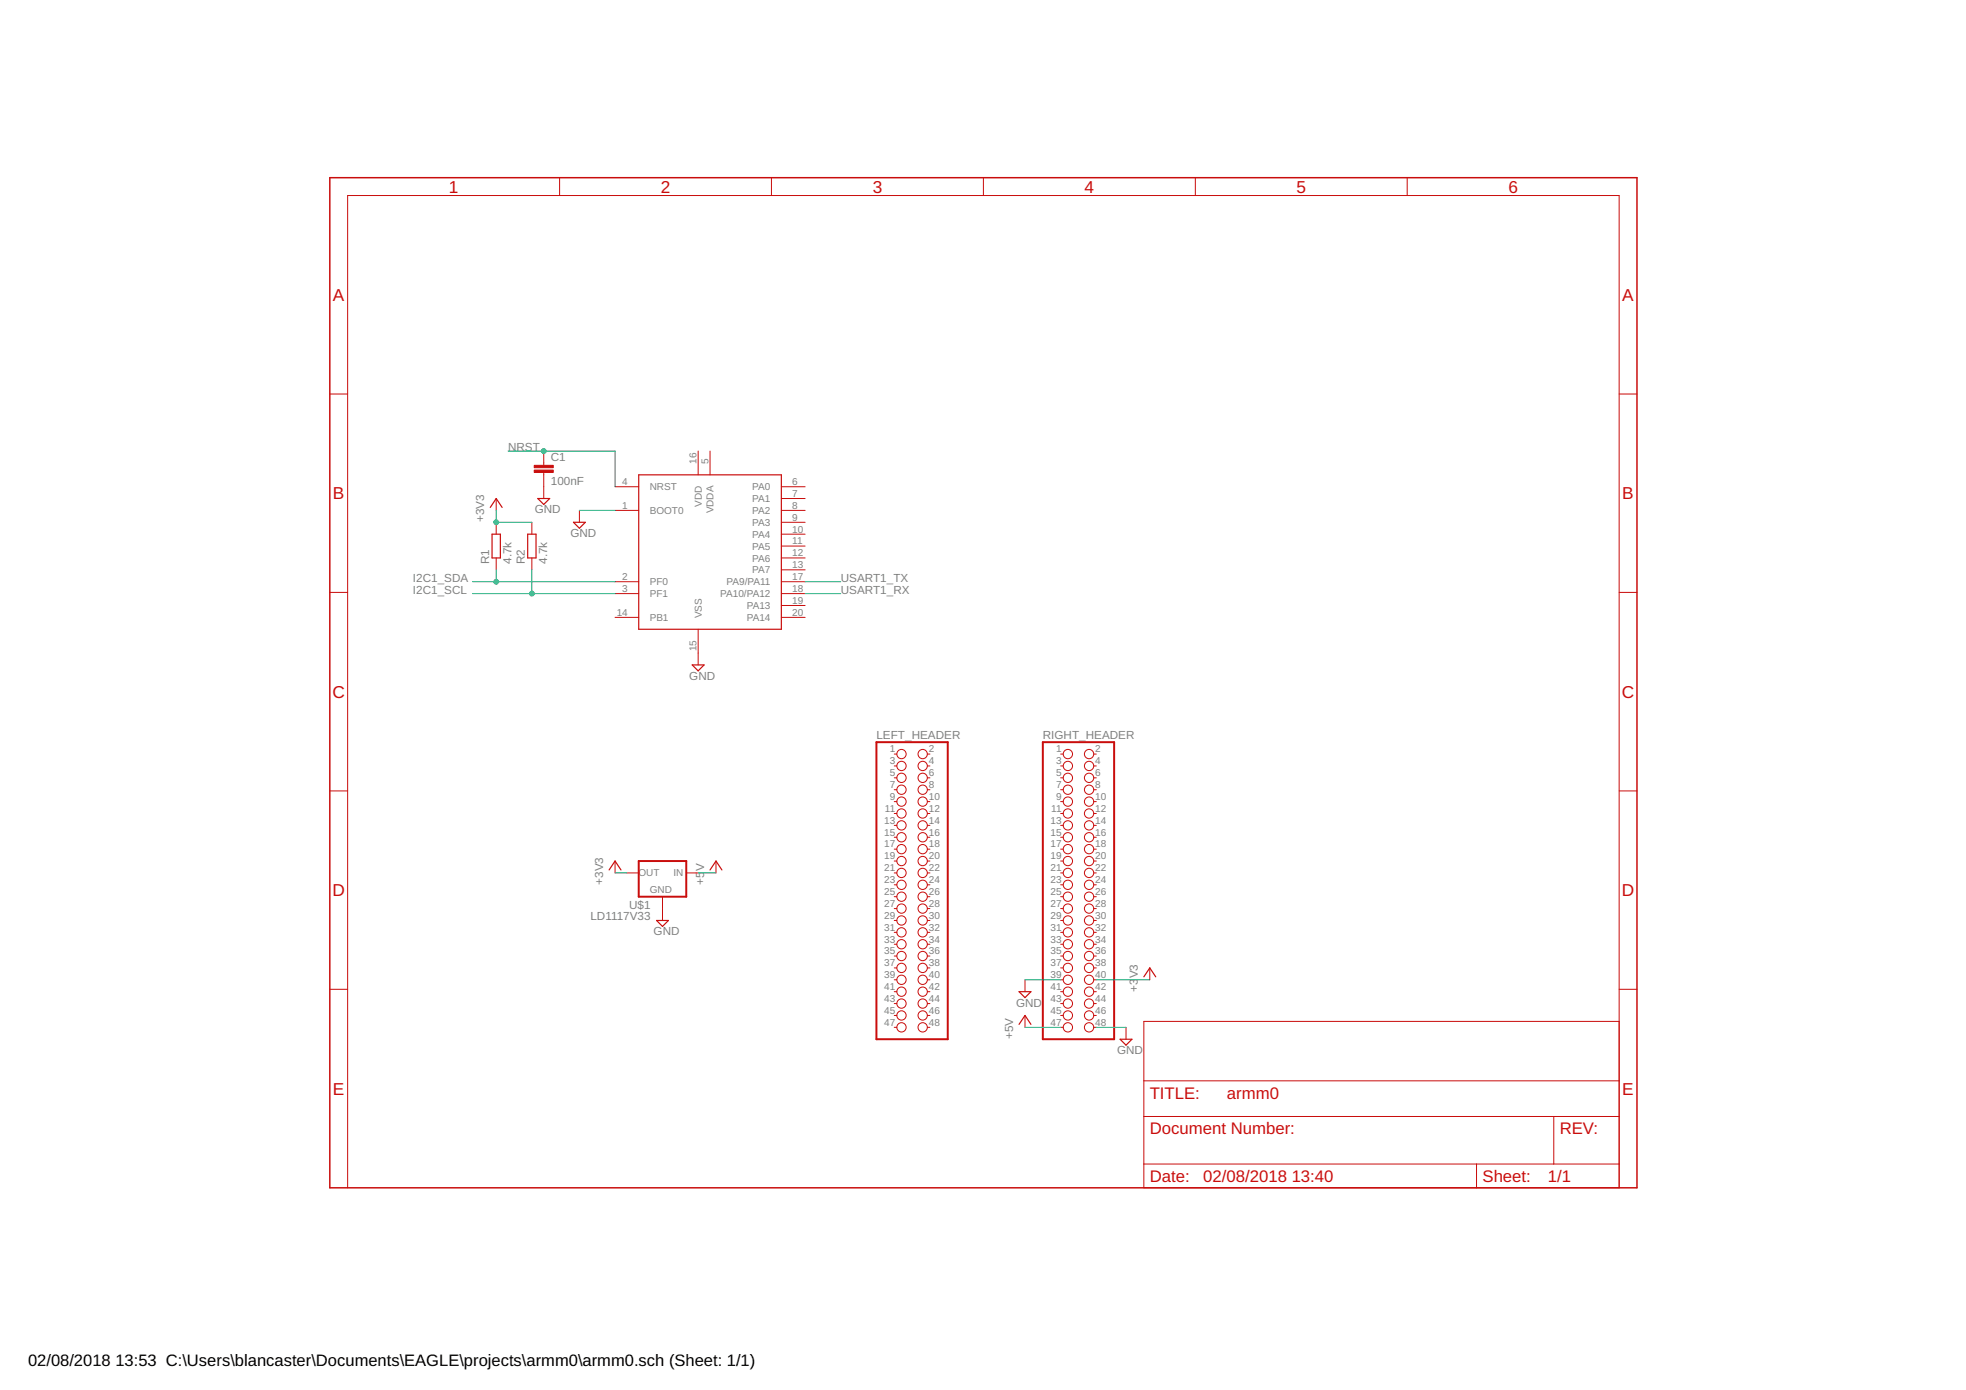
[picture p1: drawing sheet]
<svg xmlns="http://www.w3.org/2000/svg" width="420mm" height="297mm" viewBox="0 0 420 297" stroke-linecap="round" stroke-linejoin="round" font-family="sans-serif">
<path d="M187.3 158.6h15.2v63.5h-15.2zM222.9 158.6h15.2v63.5h-15.2zM136.5 184h10.2v7.6h-10.2z" fill="none" stroke="#c90d0c" stroke-width=".42"/>
<g fill="none" stroke="#c90d0c" stroke-width=".21">
<path d="M119.6 38v3.8M164.9 38v3.8M210.2 38v3.8M255.5 38v3.8M300.7 38v3.8M70.5 84.2h3.8M116.2 96.4v3M149.2 96.4v5.1M151.7 96.4v5.1M346 84.2h3.8M106 106.5v2.6M106 111.6v2.6"/>
<path d="M106 119.2v2.6M113.7 111.6v2.6M113.7 119.2v2.6M116.2 101v5.5M123.8 109.1v2.5M131.4 104h5.1M131.4 109.1h5.1M167 104h5.1M167 106.5h5.1M167 109.1h5.1M167 111.6h5.1M167 114.2h5.1"/>
<path d="M167 116.7h5.1M167 119.2h5.1M70.5 126.6h3.8M131.4 124.3h5.1M131.4 126.9h5.1M131.4 131.9h5.1M149.2 134.5v7.6M167 121.8h5.1M167 124.3h5.1M167 126.9h5.1M167 129.4h5.1M167 131.9h5.1"/>
<path d="M346 126.6h3.8M70.5 169h3.8M191.1 161.1h.6M191.1 163.7h.6M191.1 166.2h.6M191.1 168.8h.6M191.1 171.3h.6M191.1 173.8h.6M191.1 176.4h.6M191.1 178.9h.6M198.2 161.1h.5M198.2 163.7h.5"/>
<path d="M198.2 166.2h.5M198.2 168.8h.5M198.2 171.3h.5M198.2 173.8h.5M198.2 176.4h.5M198.2 178.9h.5M226.7 161.1h.5M226.7 163.7h.5M226.7 166.2h.5M226.7 168.8h.5M226.7 171.3h.5M226.7 173.8h.5"/>
<path d="M226.7 176.4h.5M226.7 178.9h.5M233.7 161.1h.6M233.7 163.7h.6M233.7 166.2h.6M233.7 168.8h.6M233.7 171.3h.6M233.7 173.8h.6M233.7 176.4h.6M233.7 178.9h.6M346 169h3.8M131.4 184v2.5"/>
<path d="M134 186.5h2.5M141.6 191.6v5.1M146.7 186.5h2.5M153 184v2.5M191.1 186.5h.6M191.1 181.5h.6M191.1 184h.6M191.1 189.1h.6M191.1 191.6h.6M191.1 194.2h.6M191.1 196.7h.6M191.1 199.2h.6"/>
<path d="M198.2 186.5h.5M198.2 181.5h.5M198.2 184h.5M198.2 189.1h.5M198.2 191.6h.5M198.2 194.2h.5M198.2 196.7h.5M198.2 199.2h.5M226.7 186.5h.5M226.7 181.5h.5M226.7 184h.5M226.7 189.1h.5"/>
<path d="M226.7 191.6h.5M226.7 194.2h.5M226.7 196.7h.5M226.7 199.2h.5M233.7 186.5h.6M233.7 181.5h.6M233.7 184h.6M233.7 189.1h.6M233.7 191.6h.6M233.7 194.2h.6M233.7 196.7h.6M233.7 199.2h.6"/>
<path d="M70.5 211.4h3.8M191.1 201.8h.6M191.1 204.3h.6M191.1 206.8h.6M191.1 209.4h.6M191.1 211.9h.6M191.1 214.5h.6M191.1 217h.6M191.1 219.5h.6M198.2 201.8h.5M198.2 204.3h.5M198.2 206.8h.5"/>
<path d="M198.2 209.4h.5M198.2 211.9h.5M198.2 214.5h.5M198.2 217h.5M198.2 219.5h.5M219.1 209.4v2.5M219.1 217v2.5M226.7 201.8h.5M226.7 204.3h.5M226.7 206.8h.5M226.7 209.4h.5M226.7 211.9h.5"/>
<path d="M226.7 214.5h.5M226.7 217h.5M226.7 219.5h.5M233.7 201.8h.6M233.7 204.3h.6M233.7 206.8h.6M233.7 209.4h.6M233.7 211.9h.6M233.7 214.5h.6M233.7 217h.6M233.7 219.5h.6M240.6 219.5v2.6"/>
<path d="M245.7 206.8v2.6M346 218.3h-101.5v35.5h101.5v-212h-271.7v212M346 211.4h3.8M244.5 238.6h101.5M244.5 231h101.5M332.1 238.6v10.2M244.5 248.8h101.5M315.6 248.8v5"/>
<circle cx="192.7" cy="163.7" r=".99"/>
<circle cx="192.7" cy="161.1" r=".99"/>
<circle cx="192.7" cy="168.8" r=".99"/>
<circle cx="192.7" cy="171.3" r=".99"/>
<circle cx="192.7" cy="166.2" r=".99"/>
<circle cx="192.7" cy="173.8" r=".99"/>
<circle cx="192.7" cy="176.4" r=".99"/>
<circle cx="192.7" cy="178.9" r=".99"/>
<circle cx="197.2" cy="168.8" r=".99"/>
<circle cx="197.2" cy="166.2" r=".99"/>
<circle cx="197.2" cy="161.1" r=".99"/>
<circle cx="197.2" cy="163.7" r=".99"/>
<circle cx="197.2" cy="171.3" r=".99"/>
<circle cx="197.2" cy="173.8" r=".99"/>
<circle cx="197.2" cy="178.9" r=".99"/>
<circle cx="197.2" cy="176.4" r=".99"/>
<circle cx="228.2" cy="171.3" r=".99"/>
<circle cx="228.2" cy="161.1" r=".99"/>
<circle cx="228.2" cy="163.7" r=".99"/>
<circle cx="228.2" cy="166.2" r=".99"/>
<circle cx="228.2" cy="168.8" r=".99"/>
<circle cx="228.2" cy="173.8" r=".99"/>
<circle cx="228.2" cy="178.9" r=".99"/>
<circle cx="228.2" cy="176.4" r=".99"/>
<circle cx="232.7" cy="161.1" r=".99"/>
<circle cx="232.7" cy="166.2" r=".99"/>
<circle cx="232.7" cy="168.8" r=".99"/>
<circle cx="232.7" cy="171.3" r=".99"/>
<circle cx="232.7" cy="163.7" r=".99"/>
<circle cx="232.7" cy="173.8" r=".99"/>
<circle cx="232.7" cy="178.9" r=".99"/>
<circle cx="232.7" cy="176.4" r=".99"/>
<circle cx="192.7" cy="181.5" r=".99"/>
<circle cx="192.7" cy="184" r=".99"/>
<circle cx="192.7" cy="189.1" r=".99"/>
<circle cx="192.7" cy="194.2" r=".99"/>
<circle cx="192.7" cy="186.5" r=".99"/>
<circle cx="192.7" cy="196.7" r=".99"/>
<circle cx="192.7" cy="191.6" r=".99"/>
<circle cx="192.7" cy="199.2" r=".99"/>
<circle cx="197.2" cy="181.5" r=".99"/>
<circle cx="197.2" cy="194.2" r=".99"/>
<circle cx="197.2" cy="186.5" r=".99"/>
<circle cx="197.2" cy="189.1" r=".99"/>
<circle cx="197.2" cy="196.7" r=".99"/>
<circle cx="197.2" cy="199.2" r=".99"/>
<circle cx="197.2" cy="184" r=".99"/>
<circle cx="197.2" cy="191.6" r=".99"/>
<circle cx="228.2" cy="186.5" r=".99"/>
<circle cx="228.2" cy="181.5" r=".99"/>
<circle cx="228.2" cy="189.1" r=".99"/>
<circle cx="228.2" cy="191.6" r=".99"/>
<circle cx="228.2" cy="194.2" r=".99"/>
<circle cx="228.2" cy="199.2" r=".99"/>
<circle cx="228.2" cy="184" r=".99"/>
<circle cx="228.2" cy="196.7" r=".99"/>
<circle cx="232.7" cy="191.6" r=".99"/>
<circle cx="232.7" cy="189.1" r=".99"/>
<circle cx="232.7" cy="181.5" r=".99"/>
<circle cx="232.7" cy="184" r=".99"/>
<circle cx="232.7" cy="194.2" r=".99"/>
<circle cx="232.7" cy="196.7" r=".99"/>
<circle cx="232.7" cy="199.2" r=".99"/>
<circle cx="232.7" cy="186.5" r=".99"/>
<circle cx="192.7" cy="211.9" r=".99"/>
<circle cx="192.7" cy="214.5" r=".99"/>
<circle cx="192.7" cy="209.4" r=".99"/>
<circle cx="192.7" cy="217" r=".99"/>
<circle cx="192.7" cy="201.8" r=".99"/>
<circle cx="192.7" cy="204.3" r=".99"/>
<circle cx="192.7" cy="206.8" r=".99"/>
<circle cx="192.7" cy="219.5" r=".99"/>
<circle cx="197.2" cy="209.4" r=".99"/>
<circle cx="197.2" cy="217" r=".99"/>
<circle cx="197.2" cy="201.8" r=".99"/>
<circle cx="197.2" cy="204.3" r=".99"/>
<circle cx="197.2" cy="206.8" r=".99"/>
<circle cx="197.2" cy="211.9" r=".99"/>
<circle cx="197.2" cy="214.5" r=".99"/>
<circle cx="197.2" cy="219.5" r=".99"/>
<circle cx="228.2" cy="211.9" r=".99"/>
<circle cx="228.2" cy="214.5" r=".99"/>
<circle cx="228.2" cy="201.8" r=".99"/>
<circle cx="228.2" cy="204.3" r=".99"/>
<circle cx="228.2" cy="206.8" r=".99"/>
<circle cx="228.2" cy="219.5" r=".99"/>
<circle cx="228.2" cy="209.4" r=".99"/>
<circle cx="228.2" cy="217" r=".99"/>
<circle cx="232.7" cy="204.3" r=".99"/>
<circle cx="232.7" cy="206.8" r=".99"/>
<circle cx="232.7" cy="209.4" r=".99"/>
<circle cx="232.7" cy="211.9" r=".99"/>
<circle cx="232.7" cy="214.5" r=".99"/>
<circle cx="232.7" cy="217" r=".99"/>
<circle cx="232.7" cy="201.8" r=".99"/>
<circle cx="232.7" cy="219.5" r=".99"/>
</g>
<g fill="none" stroke="#c90d0c" stroke-width=".25">
<path d="M104.8 108.4l1.2-1.9 1.3 1.9M105.2 114.2h1.7v5h-1.7zM112.8 114.2h1.8v5h-1.8zM114.9 106.5h2.6l-1.3 1.3zM122.6 111.6h2.5l-1.3 1.3zM136.5 101.5h30.5v33h-30.5zM147.9 142.1h2.6l-1.3 1.3zM130.2 185.9l1.2-1.9 1.3 1.9M140.3 196.7h2.6l-1.3 1.3zM151.7 185.9l1.3-1.9 1.3 1.9M217.8 218.9l1.3-1.9 1.2 1.9M217.8 211.9h2.5l-1.2 1.3z"/>
<path d="M244.5 208.7l1.2-1.9 1.3 1.9M239.4 222.1h2.5l-1.3 1.3z"/>
</g>
<path d="M70.5 38h279.3v215.8h-279.3z" fill="none" stroke="#c90d0c" stroke-width=".32"/>
<g fill="#c90d0c" stroke="#c90d0c" stroke-width=".21">
<path d="M114.2 100.5h4v.5h-4z"/>
<path d="M114.2 99.4h4v.5h-4z"/>
</g>
<g fill="none" stroke="#0dab76" stroke-width=".21">
<path d="M108.6 96.4h22.8v7.6M106 109.1v2.5h7.7M123.8 109.1h7.6M101 124.3h30.4M101 126.9h30.4M106 121.8v2.5M113.7 121.8v5.1M172.1 124.3h7.6M172.1 126.9h7.6M131.4 186.5h2.6M149.2 186.5h3.8M219.1 219.5h7.6"/>
<path d="M219.1 209.4h7.6M234.3 219.5h6.3M234.3 209.4h11.4"/>
</g>
<g fill="#0dab76" stroke="#0dab76" stroke-width=".21">
<circle cx="106" cy="111.6" r=".51"/>
<circle cx="106" cy="124.3" r=".51"/>
<circle cx="113.7" cy="126.9" r=".51"/>
<circle cx="116.2" cy="96.4" r=".51"/>
</g>
<g font-size="3.7" fill="#c90d0c">
<text x="95.9" y="41.2">1</text>
<text x="141.2" y="41.2">2</text>
<text x="186.5" y="41.2">3</text>
<text x="231.8" y="41.2">4</text>
<text x="277.1" y="41.2">5</text>
<text x="322.4" y="41.2">6</text>
<text x="71.2" y="64.3">A</text>
<text x="346.7" y="64.3">A</text>
<text x="71.2" y="106.7">B</text>
<text x="346.7" y="106.7">B</text>
<text x="71.1" y="149.1">C</text>
<text x="346.6" y="149.1">C</text>
<text x="71.1" y="191.5">D</text>
<text x="346.6" y="191.5">D</text>
<text x="71.2" y="233.9">E</text>
<text x="346.7" y="233.9">E</text>
</g>
<g font-size="3.6" fill="#c90d0c">
<text x="245.7" y="234.8">TITLE:</text>
<text x="262.2" y="234.8">armm0</text>
<text x="245.7" y="242.4">Document Number:</text>
<text x="333.3" y="242.4">REV:</text>
<text x="245.7" y="252.6">Date:</text>
<text x="257.1" y="252.6">02/08/2018</text>
<text x="276" y="252.6">13:40</text>
<text x="316.8" y="252.6">Sheet:</text>
<text x="330.8" y="252.6">1/1</text>
</g>
<g font-size="3.5">
<text x="6" y="291.8">02/08/2018</text>
<text x="24.7" y="291.8">13:53 C:\Users\blancaster\Documents\EAGLE\projects\armm0\armm0.sch (Sheet: 1/1)</text>
</g>
<g font-size="2.5" fill="#808080">
<text x="108.6" y="96.4">NRST</text>
<text x="117.7" y="98.5">C1</text>
<text x="117.7" y="103.6">100nF</text>
<text x="103.5" y="111.6" transform="rotate(-90 103.5 111.6)">+3V3</text>
<text x="114.3" y="109.7">GND</text>
<text x="121.9" y="114.8">GND</text>
<text x="88.3" y="124.3">I2C1_SDA</text>
<text x="104.5" y="120.5" transform="rotate(-90 104.5 120.5)">R1</text>
<text x="109.3" y="120.5" transform="rotate(-90 109.3 120.5)">4.7k</text>
<text x="112.2" y="120.5" transform="rotate(-90 112.2 120.5)">R2</text>
<text x="117" y="120.5" transform="rotate(-90 117 120.5)">4.7k</text>
<text x="179.7" y="124.3">USART1_TX</text>
<text x="88.3" y="126.9">I2C1_SCL</text>
<text x="179.7" y="126.9">USART1_RX</text>
<text x="147.3" y="145.3">GND</text>
<text x="187.3" y="158">LEFT_HEADER</text>
<text x="222.9" y="158">RIGHT_HEADER</text>
<text x="128.9" y="189.1" transform="rotate(-90 128.9 189.1)">+3V3</text>
<text x="150.5" y="189.1" transform="rotate(-90 150.5 189.1)">+5</text>
<text x="150.5" y="186.2" transform="rotate(-90 150.5 186.2)">V</text>
<text x="126.2" y="196.7">LD1117V33</text>
<text x="134.5" y="194.2">U$1</text>
<text x="139.7" y="199.9">GND</text>
<text x="243.2" y="209.1" transform="rotate(-90 243.2 209.1)">V3</text>
<text x="217.1" y="215.1">GND</text>
<text x="243.2" y="211.9" transform="rotate(-90 243.2 211.9)">+3</text>
<text x="216.5" y="222.1" transform="rotate(-90 216.5 222.1)">+5V</text>
<text x="238.7" y="225.3">GND</text>
</g>
<g font-size="2.1" fill="#808080">
<text x="148.9" y="99.1" transform="rotate(-90 148.9 99.1)">16</text>
<text x="151.4" y="99.1" transform="rotate(-90 151.4 99.1)">5</text>
<text x="133" y="103.6">4</text>
<text x="138.9" y="104.8">NRST</text>
<text x="160.8" y="104.8">PA0</text>
<text x="160.8" y="107.3">PA1</text>
<text x="169.3" y="103.6">6</text>
<text x="169.3" y="106.2">7</text>
<text x="133" y="108.7">1</text>
<text x="138.9" y="109.8">BOOT0</text>
<text x="150" y="108.3" transform="rotate(-90 150 108.3)">VDD</text>
<text x="152.5" y="109.7" transform="rotate(-90 152.5 109.7)">VDDA</text>
<text x="160.8" y="109.8">PA2</text>
<text x="160.8" y="112.4">PA3</text>
<text x="169.3" y="108.7">8</text>
<text x="169.3" y="111.3">9</text>
<text x="169.3" y="113.8">10</text>
<text x="160.8" y="114.9">PA4</text>
<text x="160.8" y="117.5">PA5</text>
<text x="169.3" y="116.3">11</text>
<text x="169.3" y="118.9">12</text>
<text x="133" y="124">2</text>
<text x="138.9" y="125.1">PF0</text>
<text x="155.3" y="125.1">PA9/PA11</text>
<text x="160.8" y="120">PA6</text>
<text x="160.8" y="122.5">PA7</text>
<text x="169.3" y="121.4">13</text>
<text x="169.3" y="124">17</text>
<text x="131.8" y="131.6">14</text>
<text x="133" y="126.5">3</text>
<text x="138.9" y="127.6">PF1</text>
<text x="153.9" y="127.6">PA10/PA12</text>
<text x="159.6" y="130.2">PA13</text>
<text x="169.3" y="126.5">18</text>
<text x="169.3" y="129">19</text>
<text x="169.3" y="131.6">20</text>
<text x="138.9" y="132.7">PB1</text>
<text x="150" y="132.1" transform="rotate(-90 150 132.1)">VSS</text>
<text x="159.6" y="132.7">PA14</text>
<text x="148.9" y="139.2" transform="rotate(-90 148.9 139.2)">15</text>
<text x="190.1" y="160.8">1</text>
<text x="198.5" y="160.8">2</text>
<text x="225.7" y="160.8">1</text>
<text x="234.1" y="160.8">2</text>
<text x="190.1" y="163.3">3</text>
<text x="190.1" y="165.9">5</text>
<text x="198.5" y="163.3">4</text>
<text x="198.5" y="165.9">6</text>
<text x="225.7" y="163.3">3</text>
<text x="225.7" y="165.9">5</text>
<text x="234.1" y="163.3">4</text>
<text x="234.1" y="165.9">6</text>
<text x="189.1" y="173.5">11</text>
<text x="190.1" y="168.4">7</text>
<text x="190.1" y="170.9">9</text>
<text x="198.5" y="168.4">8</text>
<text x="198.5" y="170.9">10</text>
<text x="198.5" y="173.5">12</text>
<text x="224.7" y="173.5">11</text>
<text x="225.7" y="168.4">7</text>
<text x="225.7" y="170.9">9</text>
<text x="234.1" y="168.4">8</text>
<text x="234.1" y="170.9">10</text>
<text x="234.1" y="173.5">12</text>
<text x="188.9" y="176">13</text>
<text x="188.9" y="178.6">15</text>
<text x="198.5" y="176">14</text>
<text x="198.5" y="178.6">16</text>
<text x="224.5" y="176">13</text>
<text x="224.5" y="178.6">15</text>
<text x="234.1" y="176">14</text>
<text x="234.1" y="178.6">16</text>
<text x="188.9" y="181.1">17</text>
<text x="188.9" y="183.6">19</text>
<text x="198.5" y="181.1">18</text>
<text x="198.5" y="183.6">20</text>
<text x="224.5" y="181.1">17</text>
<text x="224.5" y="183.6">19</text>
<text x="234.1" y="181.1">18</text>
<text x="234.1" y="183.6">20</text>
<text x="136.4" y="187.2">OUT</text>
<text x="138.9" y="190.9">GND</text>
<text x="143.9" y="187.2">IN</text>
<text x="188.9" y="186.2">21</text>
<text x="188.9" y="188.7">23</text>
<text x="188.9" y="191.3">25</text>
<text x="198.5" y="186.2">22</text>
<text x="198.5" y="188.7">24</text>
<text x="198.5" y="191.3">26</text>
<text x="224.5" y="186.2">21</text>
<text x="224.5" y="188.7">23</text>
<text x="224.5" y="191.3">25</text>
<text x="234.1" y="186.2">22</text>
<text x="234.1" y="188.7">24</text>
<text x="234.1" y="191.3">26</text>
<text x="188.9" y="193.8">27</text>
<text x="188.9" y="196.3">29</text>
<text x="198.5" y="193.8">28</text>
<text x="198.5" y="196.3">30</text>
<text x="224.5" y="193.8">27</text>
<text x="224.5" y="196.3">29</text>
<text x="234.1" y="193.8">28</text>
<text x="234.1" y="196.3">30</text>
<text x="188.9" y="198.9">31</text>
<text x="188.9" y="201.4">33</text>
<text x="188.9" y="204">35</text>
<text x="198.5" y="198.9">32</text>
<text x="198.5" y="201.4">34</text>
<text x="198.5" y="204">36</text>
<text x="224.5" y="198.9">31</text>
<text x="224.5" y="201.4">33</text>
<text x="224.5" y="204">35</text>
<text x="234.1" y="198.9">32</text>
<text x="234.1" y="201.4">34</text>
<text x="234.1" y="204">36</text>
<text x="188.9" y="206.5">37</text>
<text x="188.9" y="209">39</text>
<text x="198.5" y="206.5">38</text>
<text x="198.5" y="209">40</text>
<text x="224.5" y="206.5">37</text>
<text x="224.5" y="209">39</text>
<text x="234.1" y="206.5">38</text>
<text x="234.1" y="209">40</text>
<text x="188.9" y="211.6">41</text>
<text x="188.9" y="214.1">43</text>
<text x="198.5" y="211.6">42</text>
<text x="198.5" y="214.1">44</text>
<text x="224.5" y="211.6">41</text>
<text x="224.5" y="214.1">43</text>
<text x="234.1" y="211.6">42</text>
<text x="234.1" y="214.1">44</text>
<text x="188.9" y="216.7">45</text>
<text x="188.9" y="219.2">47</text>
<text x="198.5" y="216.7">46</text>
<text x="198.5" y="219.2">48</text>
<text x="224.5" y="216.7">45</text>
<text x="224.5" y="219.2">47</text>
<text x="234.1" y="216.7">46</text>
<text x="234.1" y="219.2">48</text>
</g>
</svg>
